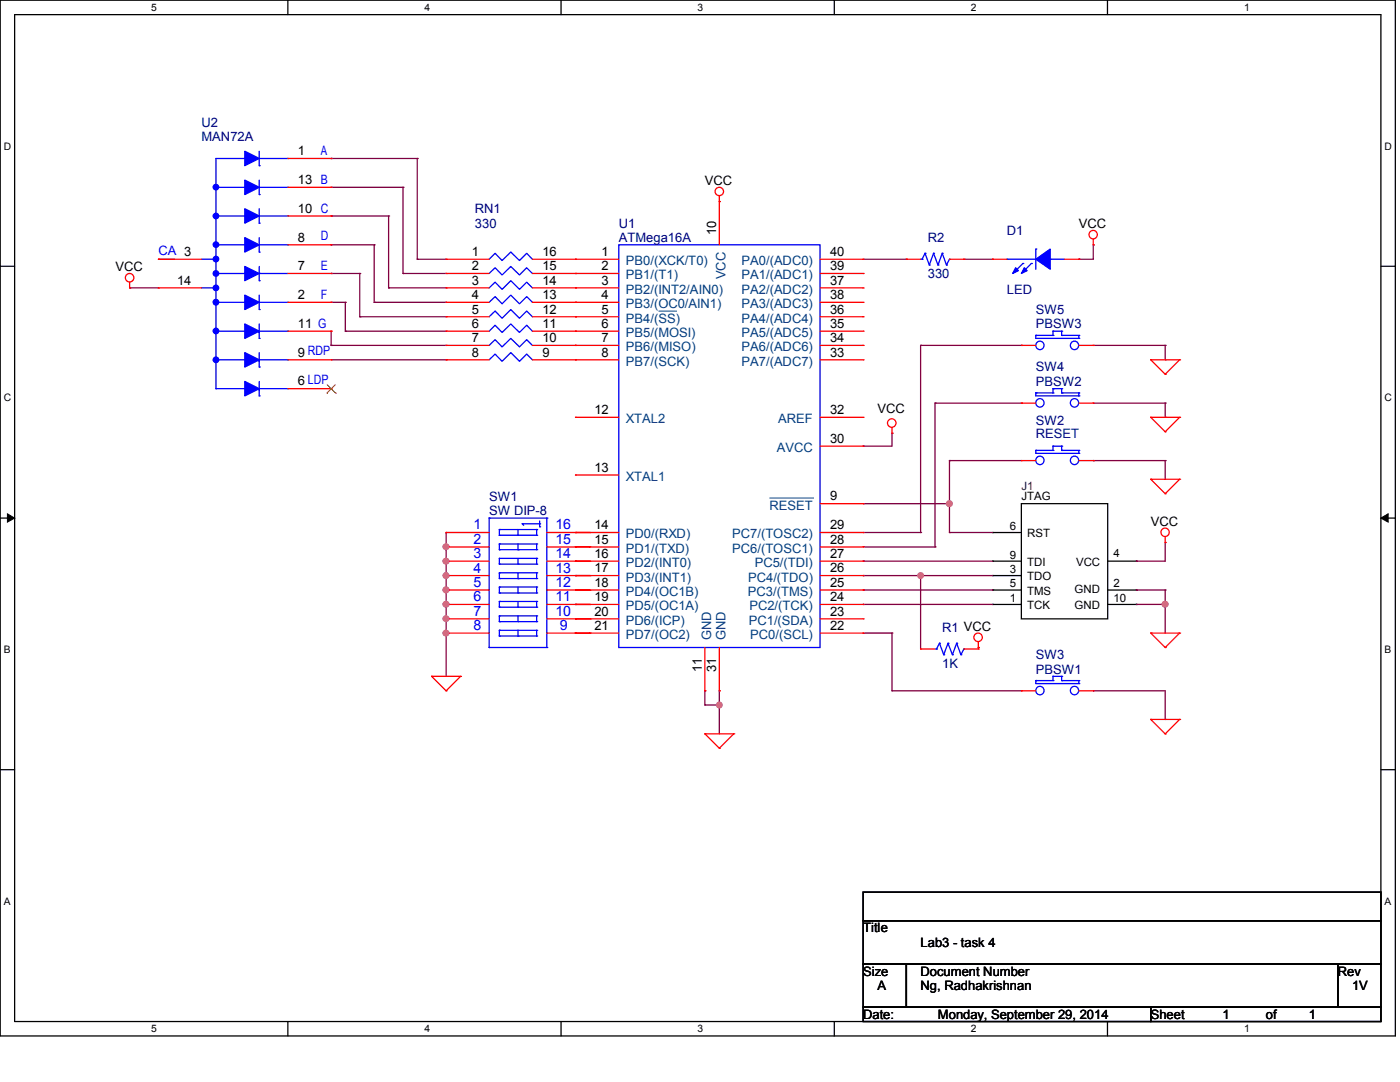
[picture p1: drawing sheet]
<svg xmlns="http://www.w3.org/2000/svg" width="279mm" height="216mm" viewBox="0 0 279 216" stroke-linecap="round" stroke-linejoin="round" font-family="sans-serif">
<path d="M0 0h278.5v206.7h-278.5zM2.9 2.9h272.7v200.9h-272.7z" fill="none" stroke="#000" stroke-width=".25"/>
<g fill="#fff">
<path d="M30.2 .3h1.1v2.3h-1.1z"/>
<path d="M30.2 204.1h1.1v2.3h-1.1z"/>
</g>
<path d="M57.4 0v2.9M57.4 203.8v2.9" fill="none" stroke="#000" stroke-width=".25"/>
<g fill="#fff">
<path d="M84.7 .3h1.1v2.3h-1.1z"/>
<path d="M84.7 204.1h1.1v2.3h-1.1z"/>
</g>
<path d="M112 0v2.9M112 203.8v2.9" fill="none" stroke="#000" stroke-width=".25"/>
<g fill="#fff">
<path d="M139.2 .3h1.1v2.3h-1.1z"/>
<path d="M139.2 204.1h1.1v2.3h-1.1z"/>
</g>
<path d="M166.5 0v2.9M166.5 203.8v2.9" fill="none" stroke="#000" stroke-width=".25"/>
<g fill="#fff">
<path d="M193.8 .3h1.1v2.3h-1.1z"/>
<path d="M193.8 204.1h1.1v2.3h-1.1z"/>
</g>
<path d="M221 0v2.9M221 203.8v2.9" fill="none" stroke="#000" stroke-width=".25"/>
<g fill="#fff">
<path d="M248.3 .3h1.1v2.3h-1.1z"/>
<path d="M248.3 204.1h1.1v2.3h-1.1z"/>
<path d="M.8 28h1.4v2.3h-1.4z"/>
<path d="M276.3 28h1.4v2.3h-1.4z"/>
<path d="M.8 78.2h1.4v2.3h-1.4z"/>
<path d="M276.3 78.2h1.4v2.3h-1.4z"/>
</g>
<path d="M0 53.1h2.9M275.6 53.1h2.9" fill="none" stroke="#000" stroke-width=".25"/>
<g fill="#fff">
<path d="M.8 128.5h1.3v2.2h-1.3z"/>
<path d="M276.3 128.5h1.3v2.2h-1.3z"/>
</g>
<path d="M0 103.4h2.9M275.6 103.4h2.9" fill="none" stroke="#000" stroke-width=".25"/>
<path d="M1.5 102.5l1.4 .9-1.4 .8zM275.6 103.4l1.4-.9v1.7z" fill="#000" stroke="#000" stroke-width=".2"/>
<g fill="#fff">
<path d="M.8 178.7h1.3v2.2h-1.3z"/>
<path d="M276.3 178.7h1.3v2.2h-1.3z"/>
</g>
<g fill="none" stroke="#000" stroke-width=".25">
<path d="M198.1 106.3h.1M198.1 112h.1M198.1 114.9h.1M198.1 117.7h.1M198.1 106.3h5.7M198.1 112h5.7M198.1 114.9h5.7M198.1 117.7h5.7M203.8 100.5h17.3v23h-17.3zM221.1 112h5.7M221.1 117.7h5.7M226.8 112h.1"/>
<path d="M226.8 117.7h.1M198.1 120.6h.1M198.1 120.6h5.7M221.1 120.6h5.7M226.8 120.6h.1M0 153.6h2.9M275.6 153.6h2.9M172.3 178h103.3v5.7h-103.3zM172.3 183.7h103.3v8.7h-103.3zM172.3 192.4h8.6v8.6h-8.6zM180.9 192.4h86.1v8.6h-86.1zM267 192.4h8.6v8.6h-8.6z"/>
<path d="M172.3 201h57.4v2.8h-57.4zM229.7 201h45.9v2.8h-45.9z"/>
</g>
<g fill="none" stroke="#800040" stroke-width=".25">
<path d="M66.1 37.4h.1M66.1 31.6h.1M66.1 37.4h14.3M66.1 31.6h17.2M80.4 37.4h.1M80.4 37.4v17.2M83.3 31.6h.1M83.3 31.6v20.1M25.9 57.4h.1M25.9 57.4h5.7M31.6 51.7h.1M31.6 51.7h3.2"/>
<path d="M66.1 54.6h.1M66.1 48.9h.1M66.1 43.1h.1M66.1 54.6h5.7M66.1 48.9h8.6M66.1 43.1h11.5M71.8 54.6h.1M71.8 54.6v8.6M74.7 48.9h.1M74.7 48.9v11.4M77.6 43.1h.1M77.6 57.4h.1"/>
<path d="M77.6 43.1v14.3M77.6 57.4h11.4M80.4 54.6h.1M80.4 54.6h8.6M83.3 51.7h.1M83.3 51.7h5.7M172.3 51.7h8.6M180.9 51.7h.1M192.4 51.7h5.7M198.1 51.7h.1M215.3 51.7h.1M218.2 48.9h.1"/>
<path d="M218.2 48.9v2.8h-2.9M66.1 60.3h.1M66.1 66.1h.1M66.1 68.9h.1M66.1 60.3h2.8M66.1 66.1v2.8M66.1 68.9h22.9M66.1 71.8h22.9M68.9 60.3h.1M68.9 66.1h.1M68.9 60.3v5.8M68.9 66.1h20.1"/>
<path d="M71.8 63.2h.1M71.8 63.2h17.2M74.7 60.3h.1M74.7 60.3h14.3M89 71.8h.1M183.7 68.9h.1M183.7 68.9v37.4M183.7 68.9h20.1M203.8 68.9h.1M218.2 68.9h14.3M232.5 68.9h.1M232.5 71.8h.1"/>
<path d="M232.5 68.9v2.9M172.3 89h.1M178 86.4h.1M178 86.4v2.6h-5.7M186.6 80.4h.1M186.6 80.4v28.7M186.6 80.4h17.2M189.5 91.9h.1M189.5 91.9h14.3M189.5 91.9v14.4M203.8 80.4h.1M218.2 91.9h.1"/>
<path d="M218.2 91.9h14.3M218.2 80.4h14.3M232.5 91.9h.1M232.5 80.4h.1M232.5 83.3h.1M232.5 80.4v2.9M232.5 91.9v3.7M89 106.3h.1M89 109.1h.1M89 112h.1M89 114.9h.1M89 117.7h.1"/>
<path d="M89 106.3v28.7M114.9 106.3h.1M114.9 109.1h.1M114.9 112h.1M114.9 117.7h.1M114.9 114.9h.1M114.9 112h2.8M114.9 117.7h2.8M114.9 106.3h2.8M114.9 109.1h2.8M114.9 114.9h2.8M172.3 100.5h.1"/>
<path d="M172.3 112h.1M172.3 117.7h.1M172.3 114.9h.1M172.3 100.5h17.2M172.3 112h25.8M172.3 117.7h25.8M172.3 106.3h11.4M172.3 109.1h14.3M172.3 114.9h25.8M183.7 114.9h.1M183.7 106.3h.1M183.7 114.9v14.6"/>
<path d="M186.6 109.1h.1M189.5 100.5h.1M189.5 106.3h.1M189.5 106.3h8.6M226.8 112h.1M226.8 117.7h.1M226.8 117.7h5.7M232.5 108.2h.1M232.5 117.7h.1M232.5 108.2v3.8h-5.7M232.5 117.7v8.6M89 120.6h.1"/>
<path d="M89 123.5h.1M89 126.3h.1M114.9 123.5h.1M114.9 126.3h.1M114.9 120.6h.1M114.9 120.6h2.8M114.9 123.5h2.8M114.9 126.3h2.8M140.7 137.8h.1M140.7 137.8v2.9M143.6 137.8h.1M143.6 137.8v8.6"/>
<path d="M172.3 120.6h.1M172.3 120.6h25.8M172.3 126.3h5.7M178 126.3h.1M178 137.8h.1M178 126.3v11.5M178 137.8h25.8M195.2 129.2h.1M195.2 129.2v.3M203.8 137.8h.1M218.2 137.8h.1M218.2 137.8h14.3v5.8"/>
<path d="M226.8 120.6h.1M226.8 120.6h5.7M232.5 120.6h.1M140.7 140.7h.1M140.7 140.7h2.9M143.6 140.7h.1M232.5 143.6h.1"/>
</g>
<g fill="#f0f" stroke="#f0f" stroke-width=".25">
<circle cx="89" cy="109.1" r=".56"/>
<circle cx="89" cy="114.9" r=".56"/>
<circle cx="89" cy="112" r=".56"/>
<circle cx="89" cy="120.6" r=".56"/>
<circle cx="89" cy="117.7" r=".57"/>
<circle cx="89" cy="123.4" r=".56"/>
<circle cx="89" cy="126.3" r=".56"/>
<circle cx="232.5" cy="120.6" r=".56"/>
<circle cx="183.7" cy="114.9" r=".55"/>
<circle cx="189.5" cy="100.5" r=".56"/>
<circle cx="143.6" cy="140.7" r=".55"/>
</g>
<g fill="none" stroke="#f00" stroke-width=".25">
<path d="M57.4 31.6h8.7M57.4 37.4h8.7M66.1 31.6h.1M66.1 37.4h.1M143.6 39.1v9.8M25.9 57.4h.1M25.9 56.3v1.1M31.6 51.7h.1M31.6 57.4h.1M31.6 51.7h8.6M31.6 57.4h8.6M57.4 43.1h8.7"/>
<path d="M57.4 48.9h8.7M57.4 54.6h8.7M66.1 43.1h.1M66.1 48.9h.1M66.1 54.6h.1M89 51.7h.1M89 54.6h.1M89 57.4h.1M89 51.7h8.6M89 54.6h8.6M89 57.4h8.6M106.3 51.7h17.2"/>
<path d="M106.3 54.6h17.2M106.3 57.4h17.2M114.9 57.4h.1M114.9 54.6h.1M114.9 51.7h.1M143.6 40.2h.1M163.7 51.7h8.6M163.7 54.6h8.6M163.7 57.4h8.6M172.3 57.4h.1M172.3 54.6h.1M172.3 51.7h.1"/>
<path d="M180.9 51.7h.1M180.9 51.7h2.8M189.5 51.7h2.9M192.4 51.7h.1M198.1 51.7h.1M198.1 51.7h2.9M212.4 51.7h2.9M215.3 51.7h.1M218.2 48.9h.1M218.2 47.7v1.2M57.4 71.8h8.7M57.4 60.3h8.7"/>
<path d="M57.4 66.1h8.7M57.4 77.6h8.7M66.1 60.3h.1M66.1 66.1h.1M66.1 71.8h.1M66.1 77.6h.1M89 60.3h.1M89 63.2h.1M89 66.1h.1M89 68.9h.1M89 71.8h.1M89 71.8h8.6"/>
<path d="M89 60.3h8.6M89 66.1h8.6M89 68.9h8.6M89 63.2h8.6M106.3 71.8h17.2M106.3 60.3h17.2M106.3 66.1h17.2M106.3 68.9h17.2M106.3 63.2h17.2M114.9 71.8h.1M114.9 68.9h.1M114.9 66.1h.1"/>
<path d="M114.9 63.2h.1M114.9 60.3h.1M163.7 71.8h8.6M163.7 60.3h8.6M163.7 66.1h8.6M163.7 68.9h8.6M163.7 63.2h8.6M172.3 71.8h.1M172.3 68.9h.1M172.3 66.1h.1M172.3 63.2h.1M172.3 60.3h.1"/>
<path d="M203.8 68.9h.1M203.8 68.9h2.9M215.3 68.9h2.9M218.2 68.9h.1M229.7 71.8h.1M229.7 71.8h5.7M229.7 71.8l2.8 2.9M232.5 74.7h.1M235.4 71.8h.1M235.4 71.8l-2.9 2.9M114.9 83.3h.1M114.9 94.8h.1"/>
<path d="M114.9 83.3h8.6M114.9 94.8h8.6M163.7 83.3h8.6M163.7 89h8.6M172.3 89h.1M172.3 83.3h.1M178 86.4h.1M178 85.3v1.1M203.8 80.4h.1M203.8 91.9h.1M203.8 80.4h2.9M203.8 91.9h2.9"/>
<path d="M215.3 80.4h2.9M215.3 91.9h2.9M218.2 80.4h.1M218.2 91.9h.1M229.7 95.6h.1M229.7 83.3h.1M229.7 95.6h5.7M229.7 95.6l2.8 2.9M229.7 83.3h5.7M229.7 83.3l2.8 2.8M232.5 98.5h.1M232.5 86.1h.1"/>
<path d="M235.4 95.6h.1M235.4 83.3h.1M235.4 95.6l-2.9 2.9M235.4 83.3l-2.9 2.8M89 106.3h.1M89 109.1h.1M89 112h.1M89 114.9h.1M89 117.7h.1M89 106.3h8.6M89 109.1h8.6M89 112h8.6"/>
<path d="M89 114.9h8.6M89 117.7h8.6M109.1 106.3h14.4M109.1 109.1h14.4M109.1 112h14.4M109.1 114.9h14.4M109.1 117.7h14.4M114.9 106.3h.1M114.9 109.1h.1M114.9 112h.1M114.9 114.9h.1M114.9 117.7h.1"/>
<path d="M117.7 106.3h.1M117.7 109.1h.1M117.7 112h.1M117.7 117.7h.1M117.7 114.9h.1M163.7 106.3h8.6M163.7 109.1h8.6M163.7 112h8.6M163.7 114.9h8.6M163.7 117.7h8.6M163.7 100.5h8.6M172.3 100.5h.1"/>
<path d="M172.3 117.7h.1M172.3 114.9h.1M172.3 112h.1M172.3 109.1h.1M172.3 106.3h.1M232.5 108.2h.1M232.5 107.1v1.1M86.1 135h.1M86.1 135h5.8M86.1 135l2.9 2.8M89 137.8h.1M89 120.6h.1"/>
<path d="M89 123.5h.1M89 126.3h.1M89 126.3h8.6M89 120.6h8.6M89 123.5h8.6M91.9 135h.1M91.9 135l-2.9 2.8M109.1 126.3h14.4M109.1 120.6h14.4M109.1 123.5h14.4M114.9 120.6h.1M114.9 123.5h.1"/>
<path d="M114.9 126.3h.1M117.7 123.5h.1M117.7 126.3h.1M117.7 120.6h.1M140.7 137.8h.1M140.7 129.2v8.6M143.6 137.8h.1M143.6 129.2v8.6M163.7 126.3h8.6M163.7 120.6h8.6M163.7 123.5h8.6M172.3 126.3h.1"/>
<path d="M172.3 123.5h.1M172.3 120.6h.1M183.7 129.5h.1M183.7 129.5h2.9M192.4 129.5h2.8M195.2 129.2h.1M195.2 129.5h.1M195.2 128.1v1.1M203.8 137.8h.1M203.8 137.8h2.9M215.3 137.8h2.9M218.2 137.8h.1"/>
<path d="M229.7 126.3h.1M229.7 126.3h5.7M229.7 126.3l2.8 2.9M232.5 129.2h.1M235.4 126.3h.1M235.4 126.3l-2.9 2.9M140.7 146.4h.1M140.7 146.4h5.7M140.7 146.4l2.9 2.9M143.6 149.3h.1M146.4 146.4h.1M146.4 146.4l-2.8 2.9"/>
<path d="M229.7 143.6h.1M229.7 143.6h5.7M229.7 143.6l2.8 2.8M232.5 146.4h.1M235.4 143.6h.1M235.4 143.6l-2.9 2.8"/>
<circle cx="143.6" cy="38.2" r=".84"/>
<circle cx="25.9" cy="55.4" r=".85"/>
<circle cx="218.2" cy="46.8" r=".83"/>
<circle cx="178" cy="84.4" r=".85"/>
<circle cx="232.5" cy="106.2" r=".83"/>
<circle cx="195.2" cy="127.2" r=".85"/>
</g>
<g fill="none" stroke="#00f" stroke-width=".25">
<path d="M43.1 37.4h5.8M48.9 31.6h.1M48.9 37.4h.1M48.9 31.6h-5.8v46M51.7 33.1h.1M51.7 38.8h.1M51.7 31.6h5.7M51.7 37.4h5.7M51.7 30.2v2.9M51.7 35.9v2.9M57.4 31.6h.1M57.4 37.4h.1"/>
<path d="M40.2 51.7h2.9M40.2 57.4h2.9M43.1 51.7h.1M43.1 57.4h.1M43.1 43.1h5.8M43.1 48.9h5.8M43.1 54.6h5.8M48.9 43.1h.1M48.9 48.9h.1M48.9 54.6h.1M51.7 54.6h.1M51.7 44.5h.1"/>
<path d="M51.7 50.3h.1M51.7 56h.1M51.7 43.1h5.7M51.7 48.9h5.7M51.7 54.6h5.7M51.7 41.7v2.8M51.7 47.4v2.9M51.7 53.2v2.8M51.7 58.9v2.9M57.4 43.1h.1M57.4 48.9h.1M97.6 51.7l1.2-1.2 1.4 1.5 1.7-1.7 1.8 1.7 1.4-1.5 1.2 1.2"/>
<path d="M97.6 54.6l1.2-1.2 1.4 1.5 1.7-1.7 1.8 1.7 1.4-1.5 1.2 1.2M97.6 57.4l1.2-1.1 1.4 1.4 1.7-1.7 1.8 1.7 1.4-1.4 1.2 1.1M123.5 48.9h40.2v80.3h-40.2zM183.7 51.7h.3M184 51.7h.1M184.6 50.5h.1M184.6 50.5l-.6 1.2M184.6 50.5l.9 2.4M185.5 52.9h.1M186.3 50.5h.1M186.3 50.5l-.8 2.4M186.3 50.5l.9 2.4"/>
<path d="M187.2 52.9h.1M188 50.5h.1M188 50.5l-.8 2.4M188 50.5l.9 2.4M188.9 52.9h.1M189.5 51.7h.1M189.5 51.7l-.6 1.2M201 51.7h.1M201 51.7h5.7M204.1 52.6h.1M204.1 52.6l-1.7 1.7M205.8 52.6h.1"/>
<path d="M205.8 52.6l-1.7 1.7M206.7 49.7h.1M206.7 49.7v4M209.6 51.7h.1M209.6 51.7h2.8M43.1 77.6h.1M43.1 60.3h5.8M43.1 66.1h5.8M43.1 71.8h5.8M43.1 77.6h5.8M48.9 60.3h.1M48.9 66.1h.1"/>
<path d="M48.9 71.8h.1M48.9 77.6h.1M51.7 61.8h.1M51.7 67.5h.1M51.7 73.2h.1M51.7 79h.1M51.7 60.3h5.7M51.7 66.1h5.7M51.7 64.6v2.9M51.7 70.4v2.8M51.7 76.1v2.9M51.7 71.8h5.7"/>
<path d="M51.7 77.6h5.7M57.4 60.3h.1M57.4 66.1h.1M57.4 71.8h.1M57.4 77.6h.1M97.6 60.3l1.2-1.1 1.4 1.4 1.7-1.7 1.8 1.7 1.4-1.4 1.2 1.1M97.6 63.2l1.2-1.1 1.4 1.4 1.7-1.7 1.8 1.7 1.4-1.4 1.2 1.1M97.6 66.1l1.2-1.2 1.4 1.4 1.7-1.7 1.8 1.7 1.4-1.4 1.2 1.2M97.6 68.9l1.2-1.1 1.4 1.4 1.7-1.7 1.8 1.7 1.4-1.4 1.2 1.1M97.6 71.8l1.2-1.1 1.4 1.4 1.7-1.7 1.8 1.7 1.4-1.4 1.2 1.1M206.7 78.4h.1M206.7 66.9h.1"/>
<path d="M206.7 66.9v.6h8.6M206.7 78.4v.6h8.6M206.7 78.4h3.4M206.7 66.9h3.4M210.1 77.6h.1M210.1 78.4h.1M210.1 66.1h.1M210.1 66.9h.1M210.1 66.1v.8M210.1 77.6v.8M210.1 66.1h1.8M210.1 77.6h1.8"/>
<path d="M211.9 78.4h.1M211.9 77.6h.1M211.9 66.9h.1M211.9 66.1h.1M211.9 66.1v.8M211.9 77.6v.8M211.9 78.4h3.4M211.9 66.9h3.4M215.3 79h.1M215.3 78.4h.1M215.3 67.5h.1M215.3 66.9h.1"/>
<path d="M215.3 66.9v.6M215.3 78.4v.6M206.7 89.9h.1M206.7 89.9v.6h8.6M206.7 89.9h3.4M210.1 89h.1M210.1 89.9h.1M210.1 89v.9M210.1 89h1.8M211.9 89.9h.1M211.9 89h.1M211.9 89v.9"/>
<path d="M211.9 89.9h3.4M215.3 90.5h.1M215.3 89.9h.1M215.3 89.9v.6M97.6 103.4h.1M97.6 103.4v25.8M97.6 103.4h11.5M99.7 106.8h.1M99.7 105.7h.1M99.7 109.7h.1M99.7 108.5h.1M99.7 112.6h.1"/>
<path d="M99.7 111.4h.1M99.7 115.4h.1M99.7 114.3h.1M99.7 118.3h.1M99.7 117.1h.1M99.7 105.7h7.4M99.7 106.8h7.4M99.7 105.7v1.1M99.7 108.5v1.2M99.7 111.4v1.2M99.7 114.3v1.1M99.7 117.1v1.2"/>
<path d="M99.7 108.5h7.4M99.7 109.7h7.4M99.7 111.4h7.4M99.7 112.6h7.4M99.7 114.3h7.4M99.7 115.4h7.4M99.7 117.1h7.4M99.7 118.3h7.4M103.4 106.8h.1M103.4 109.7h.1M103.4 112.6h.1M103.4 115.4h.1"/>
<path d="M103.4 118.3h.1M103.4 105.7v1.1M103.4 108.5v1.2M103.4 111.4v1.2M103.4 114.3v1.1M103.4 117.1v1.2M104.2 104.5h.1M104.2 104.5l.3 .3M104.2 104.5h3.5M107.1 105.7h.1M107.1 106.8h.1M107.1 108.5h.1"/>
<path d="M107.1 109.7h.1M107.1 111.4h.1M107.1 112.6h.1M107.1 114.3h.1M107.1 115.4h.1M107.1 117.1h.1M107.1 118.3h.1M107.1 105.7v1.1M107.1 108.5v1.2M107.1 111.4v1.2M107.1 114.3v1.1M107.1 117.1v1.2"/>
<path d="M107.7 104.5h.1M107.7 105.1h.1M107.7 104v1.1M109.1 103.4h.1M109.1 103.4v25.8M97.6 129.2h.1M97.6 129.2h11.5M99.7 121.2h.1M99.7 120h.1M99.7 124h.1M99.7 122.9h.1M99.7 126.9h.1"/>
<path d="M99.7 125.8h.1M99.7 120v1.2M99.7 122.9v1.1M99.7 125.8v1.1M99.7 120h7.4M99.7 121.2h7.4M99.7 122.9h7.4M99.7 124h7.4M99.7 125.8h7.4M99.7 126.9h7.4M103.4 121.2h.1M103.4 124h.1"/>
<path d="M103.4 126.9h.1M103.4 120v1.2M103.4 122.9v1.1M103.4 125.8v1.1M107.1 120h.1M107.1 121.2h.1M107.1 122.9h.1M107.1 124h.1M107.1 125.8h.1M107.1 126.9h.1M107.1 120v1.2M107.1 122.9v1.1"/>
<path d="M107.1 125.8v1.1M109.1 129.2h.1M186.6 129.5h.3M186.9 129.5h.1M187.5 128.4h.1M187.5 128.4l-.6 1.1M187.5 128.4l.8 2.2M188.3 130.6h.1M189.2 128.4h.1M189.2 128.4l-.9 2.2M189.2 128.4l.9 2.2M190.1 130.6h.1"/>
<path d="M190.9 128.4h.1M190.9 128.4l-.8 2.2M190.9 128.4l.9 2.2M191.8 130.6h.1M192.4 129.5h.1M192.4 129.5l-.6 1.1M206.7 135.8h.1M206.7 135.8v.6h8.6M206.7 135.8h3.4M210.1 135h.1M210.1 135.8h.1M210.1 135h1.8"/>
<path d="M210.1 135v.8M211.9 135.8h.1M211.9 135h.1M211.9 135.8h3.4M211.9 135v.8M215.3 136.4h.1M215.3 135.8h.1M215.3 135.8v.6"/>
<circle cx="207.5" cy="68.9" r=".83"/>
<circle cx="214.4" cy="68.9" r=".83"/>
<circle cx="207.5" cy="80.4" r=".83"/>
<circle cx="207.5" cy="91.9" r=".83"/>
<circle cx="214.4" cy="91.9" r=".83"/>
<circle cx="214.4" cy="80.4" r=".83"/>
<circle cx="207.5" cy="137.8" r=".83"/>
<circle cx="214.4" cy="137.8" r=".83"/>
</g>
<g fill="#00f" stroke="#00f" stroke-width=".25">
<path d="M48.9 35.9l2.8 1.5-2.8 1.4z" fill-rule="evenodd"/>
<path d="M48.9 41.7l2.8 1.4-2.8 1.4z" fill-rule="evenodd"/>
<path d="M48.9 47.4l2.8 1.5-2.8 1.4z" fill-rule="evenodd"/>
<path d="M48.9 53.2l2.8 1.4-2.8 1.4z" fill-rule="evenodd"/>
<path d="M48.9 58.9l2.8 1.4-2.8 1.5z" fill-rule="evenodd"/>
<path d="M48.9 64.6l2.8 1.5v.2v-.2l-2.8 1.4z" fill-rule="evenodd"/>
<path d="M48.9 30.2l2.8 1.4-2.8 1.5z" fill-rule="evenodd"/>
<path d="M48.9 70.4l2.8 1.4v.3v-.3l-2.8 1.4z" fill-rule="evenodd"/>
<path d="M48.9 76.1l2.8 1.5v.3v-.3l-2.8 1.4z" fill-rule="evenodd"/>
<path d="M206.7 51.7l2.9-2v4z" fill-rule="evenodd"/>
<path d="M202.7 53.4l.5 .6-1.1 .6z" fill-rule="evenodd"/>
<path d="M204.4 53.4l.6 .6-1.2 .6z" fill-rule="evenodd"/>
<circle cx="43.1" cy="37.3" r=".55"/>
<circle cx="43.1" cy="43.1" r=".55"/>
<circle cx="43.1" cy="48.8" r=".55"/>
<circle cx="43.1" cy="54.6" r=".55"/>
<circle cx="43.1" cy="60.3" r=".56"/>
<circle cx="43.1" cy="66" r=".55"/>
<circle cx="43.1" cy="71.8" r=".55"/>
<circle cx="43.1" cy="51.7" r=".55"/>
<circle cx="43.1" cy="57.4" r=".55"/>
</g>
<path d="M65.2 78.5h.1M65.3 76.7l1.7 1.8M67 76.7l-1.8 1.8M67 78.5h.1" fill="none" stroke="#804000" stroke-width=".2"/>
<path d="M131.4 62.1h3.5M134.9 62.1h.1M153.6 99.4h8.6M162.2 99.4h.1" fill="none" stroke="#004080" stroke-width=".2"/>
<g font-size="2.8" fill="#00f">
<text x="94.5" y="105.6">1</text>
<text x="110.8" y="105.6">16</text>
<text x="94.5" y="108.5">2</text>
<text x="94.5" y="111.4">3</text>
<text x="110.8" y="108.5">15</text>
<text x="110.8" y="111.4">14</text>
<text x="94.5" y="117.1">5</text>
<text x="94.5" y="114.3">4</text>
<text x="94.5" y="120">6</text>
<text x="110.8" y="114.3">13</text>
<text x="110.8" y="117.1">12</text>
<text x="110.8" y="120">11</text>
<text x="94.5" y="122.9">7</text>
<text x="94.5" y="125.7">8</text>
<text x="110.8" y="122.9">10</text>
<text x="111.7" y="125.7">9</text>
</g>
<g font-size="2.6" fill="#000080">
<text x="40.2" y="25.4">U2</text>
<text x="40.2" y="28.2">MAN72A</text>
<text x="94.8" y="42.5">RN1</text>
<text x="94.8" y="45.4">330</text>
<text x="123.5" y="45.4">U1</text>
<text x="201" y="46.9">D1</text>
<text x="123.5" y="48.3">ATMega16A</text>
<text x="185.2" y="48.3">R2</text>
<text x="185.2" y="55.5">330</text>
<text x="201" y="58.6">LED</text>
<text x="206.7" y="62.7">SW5</text>
<text x="206.7" y="65.5">PBSW3</text>
<text x="206.7" y="74.1">SW4</text>
<text x="206.7" y="77">PBSW2</text>
<text x="206.7" y="84.8">SW2</text>
<text x="206.7" y="87.3">RESET</text>
<text x="97.6" y="99.9">SW1</text>
<text x="97.6" y="102.8">SW DIP-8</text>
<text x="188" y="126.1">R1 VCC</text>
<text x="206.7" y="131.5">SW3</text>
<text x="188" y="133.3">1K</text>
<text x="206.7" y="134.4">PBSW1</text>
</g>
<g font-size="2.6">
<text x="59.4" y="31">1</text>
<text x="59.4" y="36.7">13 B</text>
<text x="140.7" y="36.8">VCC</text>
<text x="59.4" y="42.5">10 C</text>
<text x="142.9" y="46.9" transform="rotate(-90 142.9 46.9)">10</text>
<text x="215.3" y="45.4">VCC</text>
<text x="59.4" y="48.2">8</text>
<text x="59.4" y="53.9">7</text>
<text x="94.2" y="51.1">1</text>
<text x="94.2" y="53.9">2</text>
<text x="108.2" y="53.9">15</text>
<text x="108.2" y="51.1">16</text>
<text x="120.1" y="51.1">1</text>
<text x="120.1" y="53.9">2</text>
<text x="165.6" y="53.9">39</text>
<text x="165.6" y="51.1">40</text>
<text x="23" y="54.1">VCC</text>
<text x="35.3" y="56.8">14</text>
<text x="59.4" y="59.7">2</text>
<text x="94.2" y="56.8">3</text>
<text x="94.2" y="59.7">4</text>
<text x="108.2" y="59.7">13</text>
<text x="108.2" y="56.8">14</text>
<text x="120.1" y="56.8">3</text>
<text x="120.1" y="59.7">4</text>
<text x="165.6" y="56.8">37</text>
<text x="165.6" y="59.7">38</text>
<text x="59.4" y="65.4">11 G</text>
<text x="94.2" y="62.6">5</text>
<text x="94.2" y="65.4">6</text>
<text x="108.2" y="65.4">11</text>
<text x="108.2" y="62.6">12</text>
<text x="120.1" y="62.6">5</text>
<text x="120.1" y="65.4">6</text>
<text x="165.6" y="65.4">35</text>
<text x="165.6" y="62.6">36</text>
<text x="59.4" y="71.2">9 RDP</text>
<text x="94.2" y="68.3">7</text>
<text x="94.2" y="71.2">8</text>
<text x="108.2" y="71.2">9</text>
<text x="108.2" y="68.3">10</text>
<text x="120.1" y="68.3">7</text>
<text x="120.1" y="71.2">8</text>
<text x="165.6" y="71.2">33</text>
<text x="165.6" y="68.3">34</text>
<text x="59.4" y="76.9">6 LDP</text>
<text x="118.6" y="82.6">12</text>
<text x="165.6" y="82.6">32</text>
<text x="175.1" y="82.5">VCC</text>
<text x="165.6" y="88.4">30</text>
<text x="118.6" y="94.1">13</text>
<text x="165.6" y="99.9">9</text>
<text x="118.6" y="105.6">14</text>
<text x="165.6" y="105.6">29</text>
<text x="229.7" y="104.9">VCC</text>
<text x="118.6" y="108.5">15</text>
<text x="118.6" y="111.3">16</text>
<text x="165.6" y="111.3">27</text>
<text x="165.6" y="108.5">28</text>
<text x="118.6" y="114.2">17</text>
<text x="118.6" y="117.1">18</text>
<text x="118.6" y="120">19</text>
<text x="165.6" y="120">24</text>
<text x="165.6" y="117.1">25</text>
<text x="165.6" y="114.2">26</text>
<text x="118.6" y="122.9">20</text>
<text x="118.6" y="125.7">21</text>
<text x="165.6" y="125.7">22</text>
<text x="165.6" y="122.9">23</text>
<text x="140" y="134.1" transform="rotate(-90 140 134.1)">11</text>
<text x="142.9" y="134.1" transform="rotate(-90 142.9 134.1)">31</text>
<text x="172.3" y="186.1">Title</text>
<text x="183.7" y="188.9">Lab3 - task 4</text>
<text x="172.3" y="194.7">Size</text>
<text x="175.1" y="197.6">A</text>
<text x="183.7" y="194.7">Document Number</text>
<text x="183.7" y="197.6">Ng, Radhakrishnan</text>
<text x="267" y="194.7">Rev</text>
<text x="269.8" y="197.6">1V</text>
<text x="172.3" y="203.3">Date:</text>
<text x="187.2" y="203.3">Monday, September 29, 2014</text>
<text x="229.7" y="203.3">Sheet</text>
<text x="244" y="203.3">1</text>
<text x="252.6" y="203.3">of</text>
<text x="261.2" y="203.3">1</text>
</g>
<g font-size="2.6" fill="#00f">
<text x="64" y="30.9">A</text>
<text x="64" y="47.8">D</text>
<text x="31.6" y="50.9">CA 3</text>
<text x="64" y="53.9">E</text>
<text x="64" y="59.6">F</text>
</g>
<g font-size="2.6" fill="#004080">
<text x="124.9" y="52.9">PB0/(XCK/T0)</text>
<text x="148" y="52.9">PA0/(ADC0)</text>
<text x="124.9" y="55.8">PB1/(T1)</text>
<text x="124.9" y="58.6">PB2/(INT2/AIN0)</text>
<text x="144.8" y="55.8" transform="rotate(-90 144.8 55.8)">VCC</text>
<text x="148" y="58.6">PA2/(ADC2)</text>
<text x="148" y="55.8">PA1/(ADC1)</text>
<text x="124.9" y="61.5">PB3/(OC0/AIN1)</text>
<text x="124.9" y="64.4">PB4/(SS)</text>
<text x="148" y="64.4">PA4/(ADC4)</text>
<text x="148" y="61.5">PA3/(ADC3)</text>
<text x="124.9" y="67.3">PB5/(MOSI)</text>
<text x="124.9" y="70.1">PB6/(MISO)</text>
<text x="148" y="70.1">PA6/(ADC6)</text>
<text x="148" y="67.3">PA5/(ADC5)</text>
<text x="124.9" y="73">PB7/(SCK)</text>
<text x="148" y="73">PA7/(ADC7)</text>
<text x="124.9" y="84.5">XTAL2</text>
<text x="155.3" y="84.5">AREF</text>
<text x="124.9" y="96">XTAL1</text>
<text x="155" y="90.2">AVCC</text>
<text x="153.5" y="101.7">RESET</text>
<text x="124.9" y="107.4">PD0/(RXD)</text>
<text x="146.1" y="107.4">PC7/(TOSC2)</text>
<text x="124.9" y="110.3">PD1/(TXD)</text>
<text x="124.9" y="113.2">PD2/(INT0)</text>
<text x="146.1" y="110.3">PC6/(TOSC1)</text>
<text x="150.6" y="113.2">PC5/(TDI)</text>
<text x="124.9" y="116">PD3/(INT1)</text>
<text x="124.9" y="118.9">PD4/(OC1B)</text>
<text x="149.3" y="118.9">PC3/(TMS)</text>
<text x="149.3" y="116">PC4/(TDO)</text>
<text x="124.9" y="121.8">PD5/(OC1A)</text>
<text x="124.9" y="124.7">PD6/(ICP)</text>
<text x="149.4" y="124.7">PC1/(SDA)</text>
<text x="149.6" y="121.8">PC2/(TCK)</text>
<text x="124.9" y="127.5">PD7/(OC2)</text>
<text x="141.9" y="127.8" transform="rotate(-90 141.9 127.8)">GND</text>
<text x="144.8" y="127.8" transform="rotate(-90 144.8 127.8)">GND</text>
<text x="149.7" y="127.5">PC0/(SCL)</text>
</g>
<text font-size="2.3" fill="#400040" x="203.8" y="97.7">J1</text>
<g font-size="2.3">
<text x="203.8" y="99.7">JTAG</text>
<text x="201.5" y="105.7">6</text>
<text x="205" y="107.2">RST</text>
<text x="201.5" y="111.5">9</text>
<text x="205" y="112.9">TDI</text>
<text x="214.8" y="112.9">VCC</text>
<text x="222.2" y="111.2">4</text>
<text x="201.5" y="114.3">3</text>
<text x="201.5" y="117.2">5</text>
<text x="205" y="118.7">TMS</text>
<text x="205" y="115.8">TDO</text>
<text x="214.5" y="118.4">GND</text>
<text x="222.2" y="117.2">2</text>
<text x="201.5" y="120.1">1</text>
<text x="205" y="121.5">TCK</text>
<text x="214.5" y="121.5">GND</text>
<text x="222.2" y="120.1">10</text>
</g>
<g font-size="2">
<text x="30.2" y="2.2">5</text>
<text x="84.7" y="2.2">4</text>
<text x="139.2" y="2.2">3</text>
<text x="193.8" y="2.2">2</text>
<text x="248.3" y="2.2">1</text>
<text x=".8" y="29.9">D</text>
<text x="276.3" y="29.9">D</text>
<text x=".8" y="80.1">C</text>
<text x="276.3" y="80.1">C</text>
<text x=".8" y="130.3">B</text>
<text x="276.3" y="130.3">B</text>
<text x=".8" y="180.5">A</text>
<text x="276.3" y="180.5">A</text>
<text x="30.2" y="206">5</text>
<text x="84.7" y="206">4</text>
<text x="139.2" y="206">3</text>
<text x="193.8" y="206">2</text>
<text x="248.3" y="206">1</text>
</g>
</svg>
